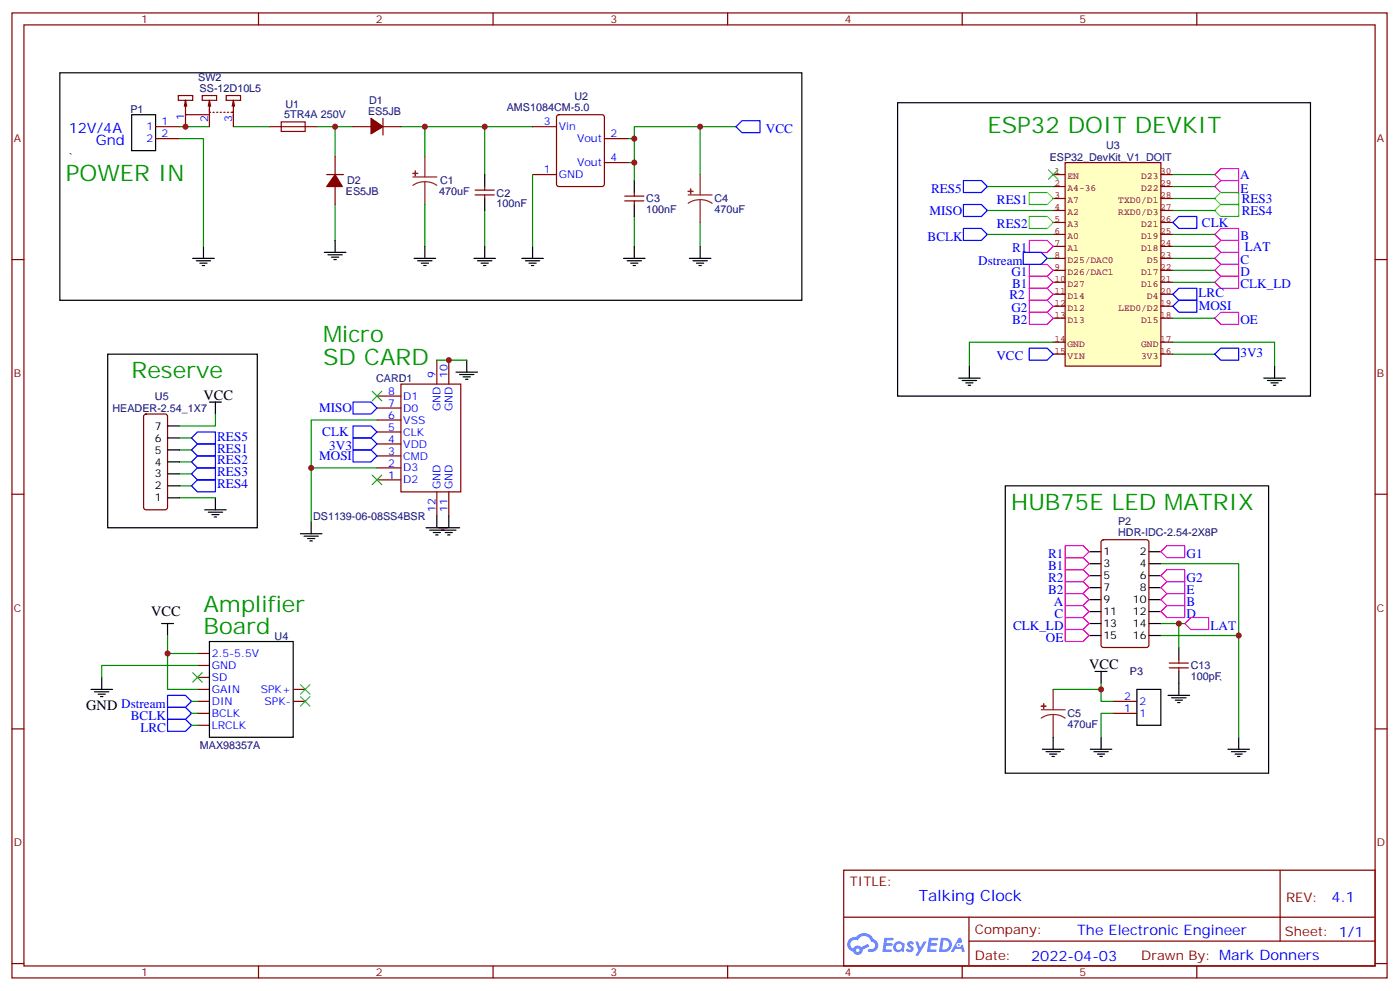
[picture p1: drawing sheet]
<svg xmlns="http://www.w3.org/2000/svg" width="413mm" height="292mm" viewBox="0 0 413 292" stroke-linecap="round" stroke-linejoin="round" font-family="sans-serif">
<path d="M82.9 35.9h7.1v2.8h-7.1z" fill="none" stroke="#a10000" stroke-width=".35"/>
<path d="M45.9 37.3h7M79.4 37.3h14.1M45.9 40.9h7" fill="none" stroke="#870000" stroke-width=".35"/>
<path d="M17.6 21.4h218.8v67.1h-218.8zM38.8 33.8h7.1v10.6h-7.1zM56.8 76.1h6.3M57.9 76.8h4.2M58.9 77.5h2.1M59.6 78.2h.7M60 72.6v3.5" fill="none" stroke="#000" stroke-width=".35"/>
<path d="M52.9 40.9h7.1v31.7" fill="none" stroke="#008700" stroke-width=".35"/>
<path d="M314 47.9h28.2v60h-28.2z" fill="#ffffc2" stroke="#850000" stroke-width=".35"/>
<g fill="none" stroke="#850000" stroke-width=".35">
<path d="M310.4 51.4h3.6M310.4 55h3.6M310.4 58.5h3.6M342.2 51.4h3.5M342.2 55h3.5M342.2 58.5h3.5M310.4 79.7h3.6M310.4 76.1h3.6M310.4 72.6h3.6M310.4 69.1h3.6M310.4 65.5h3.6M310.4 62h3.6"/>
<path d="M342.2 79.7h3.5M342.2 76.1h3.5M342.2 72.6h3.5M342.2 69.1h3.5M342.2 65.5h3.5M342.2 62h3.5M310.4 83.2h3.6M310.4 86.7h3.6M310.4 90.2h3.6M310.4 93.8h3.6M342.2 83.2h3.5M342.2 86.7h3.5"/>
<path d="M342.2 90.2h3.5M342.2 93.8h3.5M310.4 100.8h3.6M310.4 104.4h3.6M342.2 100.8h3.5M342.2 104.4h3.5"/>
</g>
<g fill="none" stroke="#008700" stroke-width=".35">
<path d="M52.9 37.3h8.8M68.8 37.3h10.6M93.5 37.3h10.6M98.8 37.3v8.8M118.2 37.3h38.8M125.2 37.3v8.8M142.9 37.3v14.1M206.4 37.3v14.1M217 37.3h-30v10.6h-1.8M157 51.4v21.2M185.2 40.9h1.8M187 47.9v5.3"/>
<path d="M291 55h19.4M345.7 51.4h12.4M345.7 55h12.4M345.7 58.5h12.4M98.8 60.3v10.5M125.2 60.3v12.3M142.9 62v10.6M187 63.8v8.8M206.4 65.5v7.1M291 69.1h19.4M291 62h19.4M308.7 76.1h1.7"/>
<path d="M345.7 69.1h12.4M345.7 76.1h12.4M345.7 79.7h12.4M345.7 72.6h12.4M345.7 62h12.4M345.7 83.2h12.4M345.7 93.8h12.4M128.8 106.1h8.8M310.4 100.8h-24.6v7.1M345.7 100.8h30v7.1M345.7 104.4h12.4M52.9 139.6h3.5"/>
<path d="M52.9 136.1h3.5M52.9 132.6h3.5M52.9 129h3.5M63.5 122v3.5h-10.6M91.7 137.9h19.4M111.1 123.8h-19.4v29.9M52.9 146.7h10.6M52.9 143.2h3.5M342.2 166.1h22.9v51.1M49.4 187.3v5.2M58.2 196.1h-28.2v3.5M58.2 192.5h-8.8v10.6h8.8"/>
<path d="M342.2 187.3h22.9M342.2 183.7h7M347.5 183.7v7.1M56.4 213.7h1.8M56.4 210.2h1.8M56.4 206.7h1.8M310.4 203.1h14.2M324.6 201.4v5.3h3.5M328.1 210.2h-3.5v7"/>
</g>
<g fill="none" stroke="#000" stroke-width=".35">
<path d="M264.6 30.3h121.7v86.4h-121.7zM142.9 51.4v3.6M142.9 58.5v3.5M187 53.2v3.5M95.6 74.4h6.4M96.7 75.1h4.2M97.7 75.8h2.1M98.4 76.5h.7M98.8 70.8v3.6M122.1 76.1h6.3M123.1 76.8h4.3M124.2 77.5h2.1"/>
<path d="M124.9 78.2h.7M125.2 72.6v3.5M139.7 76.1h6.3M140.8 76.8h4.2M141.8 77.5h2.1M142.5 78.2h.7M142.9 72.6v3.5M153.8 76.1h6.4M154.9 76.8h4.2M155.9 77.5h2.1M156.6 78.2h.7M157 72.6v3.5"/>
<path d="M183.8 76.1h6.3M184.9 76.8h4.2M185.9 77.5h2.1M186.6 78.2h.7M187 60.3v3.5M187 72.6v3.5M203.2 76.1h6.3M204.3 76.8h4.2M205.3 77.5h2.1M206 78.2h.7M206.4 72.6v3.5M31.7 104.4h44.1v51.1h-44.1z"/>
<path d="M61.7 118.5h3.6M63.5 118.5v3.5M134.4 109.6h6.4M135.5 110.3h4.2M136.5 111.1h2.1M137.2 111.8h.7M137.6 106.1v3.5M282.6 111.4h6.3M283.6 112.1h4.3M284.7 112.8h2.1M285.4 113.5h.7M285.8 107.9v3.5"/>
<path d="M372.5 111.4h6.4M373.6 112.1h4.2M374.6 112.8h2.2M375.4 113.5h.7M375.7 107.9v3.5M49.4 139.6h3.5M49.4 136.1h3.5M49.4 132.6h3.5M49.4 129h3.5M49.4 125.5h3.5M49.4 146.7h3.5M49.4 143.2h3.5"/>
<path d="M60.3 150.2h6.4M61.4 150.9h4.2M62.4 151.6h2.2M63.1 152.3h.8M63.5 146.7v3.5M88.5 157.3h6.4M89.6 158h4.2M90.7 158.7h2.1M91.4 159.4h.7M91.7 153.7v3.6M125.6 155.5h9.9M126.6 156.2h7.8"/>
<path d="M127.7 156.9h2.1M128.4 157.6h.7M128.8 152v3.5M131.2 156.9h2.1M131.9 157.6h.7M132.3 152v3.5M296.3 143.2h77.6v84.6h-77.6zM321 162.6h3.6M321 166.1h3.6M321 169.6h3.6M321 173.1h3.6M321 176.7h3.6"/>
<path d="M338.7 162.6h3.5M338.7 166.1h3.5M338.7 169.6h3.5M338.7 173.1h3.5M338.7 176.7h3.5M30 199.6v3.5M47.6 183.7h3.6M49.4 183.7v3.6M61.7 189h24.7v28.2h-24.7zM321 180.2h3.6M321 183.7h3.6M321 187.3h3.6"/>
<path d="M322.8 197.8h3.5M324.6 197.8v3.6M338.7 180.2h3.5M338.7 183.7h3.5M338.7 187.3h3.5M347.5 190.8v3.5M347.5 197.8v7.1M26.8 203.1h6.4M27.9 203.8h4.2M28.9 204.5h2.1M29.6 205.2h.7M310.4 217.2v3.6"/>
<path d="M324.6 217.2v3.6M335.1 203.1h7.1v10.6h-7.1zM344.3 204.9h6.4M345.4 205.6h4.2M346.4 206.3h2.1M347.1 207h.7M365.1 217.2v3.6M307.3 220.8h6.3M308.3 221.5h4.3M309.4 222.2h2.1M310.1 222.9h.7M321.4 220.8h6.3"/>
<path d="M322.4 221.5h4.3M323.5 222.2h2.1M324.2 222.9h.7M361.9 220.8h6.4M363 221.5h4.2M364.1 222.2h2.1M364.8 222.9h.7"/>
</g>
<g fill="none" stroke="#00f" stroke-width=".35">
<path d="M217 37.3l1.7-1.7h5.3v3.5h-5.3zM284 53.2h5.3l1.7 1.8-1.7 1.7h-5.3zM284 60.3h5.3l1.7 1.7-1.7 1.8h-5.3zM284 67.3h5.3l1.7 1.8-1.7 1.7h-5.3zM301.6 74.4h5.3l1.8 1.7-1.8 1.8h-5.3zM345.7 65.5l1.8-1.7h5.3v3.5h-5.3zM345.7 90.2l1.8-1.7h5.3v3.5h-5.3zM345.7 86.7l1.8-1.8h5.3v3.6h-5.3zM104.1 118.5h5.3l1.7 1.7-1.7 1.8h-5.3zM303.4 102.6h5.3l1.7 1.8-1.7 1.7h-5.3zM358.1 104.4l1.7-1.8h5.3v3.5h-5.3zM56.4 139.6l1.8-1.7h5.3v3.5h-5.3z"/>
<path d="M56.4 136.1l1.8-1.8h5.3v3.6h-5.3zM56.4 132.6l1.8-1.8h5.3v3.5h-5.3zM56.4 129l1.8-1.7h5.3v3.5h-5.3zM104.1 129h5.3l1.7 1.8-1.7 1.8h-5.3zM104.1 132.6h5.3l1.7 1.7-1.7 1.8h-5.3zM104.1 125.5h5.3l1.7 1.8-1.7 1.7h-5.3zM56.4 143.2l1.8-1.8h5.3v3.5h-5.3zM49.4 204.9h5.3l1.7 1.8-1.7 1.7h-5.3zM49.4 211.9h5.3l1.7 1.8-1.7 1.8h-5.3zM49.4 208.4h5.3l1.7 1.8-1.7 1.7h-5.3z"/>
</g>
<g fill="none" stroke="#8c2424" stroke-width=".35">
<path d="M121.7 52.1h7.1M125.2 53.6l1.9 .2 1.7 .8M125.2 53.6l-1.8 .2-1.7 .8M125.2 46.1v6M125.2 53.6v6.7M202.8 57.4h7.1M206.4 58.8l1.8 .3 1.7 .8M206.4 58.8l-1.9 .3-1.7 .8M206.4 51.4v6M206.4 58.8v6.7M306.9 209.1h7.1M310.4 210.5l1.9 .3 1.7 .8"/>
<path d="M310.4 210.5l-1.8 .3-1.7 .8M310.4 203.1v6M310.4 210.5v6.7"/>
</g>
<g fill="#8c2424" stroke="#8c2424" stroke-width=".35">
<path d="M121.7 51.1h1.4z"/>
<path d="M122.4 50.4v1.4z"/>
<path d="M202.8 56.4h1.5z"/>
<path d="M203.6 55.7v1.4z"/>
<path d="M306.9 208.1h1.4z"/>
<path d="M307.6 207.4l.1 1.4z"/>
</g>
<g fill="none" stroke="#870000" stroke-width=".35">
<path d="M3.5 3.8h405.4v284.3h-405.4zM7.1 7.3h398.2v277.3h-398.2zM76.2 3.8v3.5M145.3 3.8v3.5M214.5 3.8v3.5M283.6 3.8v3.5M352.8 3.8v3.5M52.6 28.2h4.2v1.4h-4.2zM54.7 29.6v4.2h7M54.7 29.6l-.4 1.7M54.7 29.6l.3 1.7M54.7 33.8v3.5"/>
<path d="M59.6 28.2h4.3v1.4h-4.3zM61.4 31.3l.3-1.7 .4 1.7M61.7 30.3v2.8h.4M61.7 32v5.3M62.8 33.1h.3M63.9 33.1h.3M64.9 33.1h.4M66 33.1h.3M66.7 28.2h4.2v1.4h-4.2zM67 33.1h.4M68.4 31.3l.4-1.7 .3 1.7M68.8 30.3v2.8h-.7"/>
<path d="M68.8 32.9v4.4M104.1 37.3h5.3M112.9 37.3h5.3M112.9 34.9v4.9M157 37.3h7M164.3 34l.4-.2h12.7l.7 .4 .1 20.1-.5 .6-13 .1-.6-.5-.1-20zM96.3 51.4h4.9M98.8 46.1v5.3M98.8 55v5.3M140.1 56h5.6M140.1 57.4h5.6M142.9 55v1"/>
<path d="M142.9 57.4v1.1M157 51.4h7M178.2 40.9h7M178.2 47.9h7M184.1 57.8h5.7M184.1 59.2h5.7M187 56.7v1.1M187 59.2v1.1M3.5 76.5h3.6M405.3 76.5h3.6M111.1 116.7h7.1M118.2 113.2h17.6v31.7h-17.6z"/>
<path d="M128.8 106.1v7.1M132.3 106.1v7.1M42.6 122.2l.4-.2h5.7l.6 .4 .1 27.1-.2 .5-.5 .2h-5.7l-.5-.2-.2-.5v-26.8zM111.1 137.9h7.1M111.1 134.3h7.1M111.1 130.8h7.1M111.1 127.3h7.1M111.1 123.8h7.1M111.1 120.2h7.1M3.5 145.6h3.6M111.1 141.4h7.1M128.8 144.9v7.1"/>
<path d="M132.3 144.9v7.1M324.8 159.2l.5-.2h12.7l.6 .5 .1 30.6-.5 .6-12.9 .1-.7-.5v-30.6zM405.3 145.6h3.6M58.2 199.6h3.5M58.2 196.1h3.5M58.2 192.5h3.5M344.7 195.4h5.6M344.7 196.8h5.6M347.5 194.3v1.1M347.5 196.8v1M3.5 214.8h3.6M58.2 210.2h3.5"/>
<path d="M58.2 206.7h3.5M58.2 213.7h3.5M58.2 203.1h3.5M86.4 206.7h3.6M86.4 203.1h3.6M328.1 210.2h7M328.1 206.7h7M405.3 214.8h3.6M248.7 256.4h156.6v28.2h-156.6zM377.3 256.4v20.9M248.7 270.2h156.5M285.6 277.3h119.6"/>
<path d="M285.6 270.2v14.2M3.5 283.9h3.6M76.2 284.6v3.5M145.3 284.6v3.5M214.5 284.6v3.5M283.6 284.6v3.5M352.8 284.6v3.5M405.3 283.9h3.6"/>
</g>
<g fill="none" stroke="#f0f" stroke-width=".35">
<path d="M358.1 51.4l1.7-1.7h5.3v3.5h-5.3zM359.8 53.2h5.3v3.5h-5.3l-1.7-1.7zM303.4 77.9h5.3l1.7 1.8-1.7 1.7h-5.3zM303.4 70.8h5.3l1.7 1.8-1.7 1.8h-5.3zM358.1 76.1l1.7-1.7h5.3v3.5h-5.3zM358.1 72.6l1.7-1.8h5.3v3.6h-5.3zM359.8 67.3h5.3v3.5h-5.3l-1.7-1.7zM359.8 77.9h5.3v3.5h-5.3l-1.7-1.7zM303.4 92h5.3l1.7 1.8-1.7 1.7h-5.3zM303.4 84.9h5.3l1.7 1.8-1.7 1.8h-5.3zM303.4 81.4h5.3l1.7 1.8-1.7 1.7h-5.3zM303.4 88.5h5.3l1.7 1.7-1.7 1.8h-5.3z"/>
<path d="M358.1 83.2l1.7-1.8h5.3v3.5h-5.3zM359.8 92h5.3v3.5h-5.3l-1.7-1.7zM314 160.8h5.3l1.7 1.8-1.7 1.7h-5.3zM314 164.3h5.3l1.7 1.8-1.7 1.8h-5.3zM314 167.9h5.3l1.7 1.7-1.7 1.8h-5.3zM314 171.4h5.3l1.7 1.7-1.7 1.8h-5.3zM314 174.9h5.3l1.7 1.8-1.7 1.7h-5.3zM314 178.4h5.3l1.7 1.8-1.7 1.8h-5.3zM344 160.8h5.2v3.5h-5.2l-1.8-1.7zM344 167.9h5.2v3.5h-5.2l-1.8-1.8zM344 174.9h5.2v3.5h-5.2l-1.8-1.7zM344 171.4h5.2v3.5h-5.2l-1.8-1.8z"/>
<path d="M314 182h5.3l1.7 1.7-1.7 1.8h-5.3zM314 185.5h5.3l1.7 1.8-1.7 1.7h-5.3zM342.2 180.2l1.8-1.8h5.2v3.6h-5.2zM349.2 183.7l1.8-1.7h5.3v3.5h-5.3z"/>
</g>
<path d="M303.4 56.7h5.3l1.7 1.8-1.7 1.8h-5.3zM358.1 58.5l1.7-1.8h5.3v3.6h-5.3zM303.4 63.8h5.3l1.7 1.7-1.7 1.8h-5.3zM358.1 62l1.7-1.7h5.3v3.5h-5.3z" fill="none" stroke="#6f0" stroke-width=".35"/>
<g fill="#870000" stroke="#870000" stroke-width=".35">
<path d="M109.4 34.9l3.5 2.4-3.5 2.1z"/>
<path d="M98.8 51.4l2.1 3.6h-4.6z"/>
</g>
<path d="M309 50l2.9 2.8M311.9 50l-2.9 2.8M109.7 115.3l2.8 2.8M112.5 115.3l-2.8 2.8M109.7 140l2.8 2.8M112.5 140l-2.8 2.8M56.8 198.2l2.8 2.8M59.6 198.2l-2.8 2.8M88.5 201.7l2.9 2.8M88.5 205.2l2.9 2.9M91.4 201.7l-2.9 2.8M91.4 205.2l-2.9 2.9" fill="none" stroke="#3c3" stroke-width=".35"/>
<g fill="#5487ff">
<path d="M267.7 277.6a1.22 1.22 0 0 1 1.7 .2l-.4 .6a.47 .47 0 0 0-.3-.4 .47 .47 0 0 0-.5 .2l.1 .2a1.14 1.14 0 0 1 .8 1.8 1.14 1.14 0 0 1-1.9 0l-.2-.2 .5-.6 .7 .5a.29 .29 0 0 0 .3-.3 .29 .29 0 0 0-.2-.3 1.04 1.04 0 0 1-.6-1.7z"/>
<path d="M260.7 276.3h2.4l.3 .2-.2 .5-1.8 .1-.1 .8h1.5l.3 .4-.3 .4h-1.6l-.2 1.1h1.7l.2 .3-.2 .3-2.6 .1z"/>
<path d="M273.8 276.3h2.4l.3 .2-.1 .5-1.8 .1-.2 .8h1.6l.3 .4-.4 .4h-1.6l-.1 1.1h1.7l.2 .3-.2 .3-2.6 .1z"/>
<path d="M282.6 276.3h.7l.3 1.3-.6 .3a.69 .69 0 0 0-1 .3 .69 .69 0 0 0 .4 .9 .69 .69 0 0 0 .9-.6l.5-.2 .6 2.2h-.8l-.2-.9h-1.8l-.5 .9h-.8z"/>
<path d="M269.8 277.4h.8l.6 1.8 1.1-1.8h.9l-2.6 4.2h-.8l.9-1.5z"/>
<path d="M277.4 276.3l-.6 4.2h1.3a2.11 2.11 0 0 0 2.5-2.1 2.11 2.11 0 0 0-2.5-2.1zM278.1 277.1a1.39 1.39 0 0 1 1.7 1.4 1.39 1.39 0 0 1-1.8 1.3h-.3z"/>
<path d="M263.7 277.9a1.54 1.54 0 0 0-.1 2.2 1.54 1.54 0 0 0 2.2 .1l.6 .3 .3-2.3-.2-.3h-.4a1.49 1.49 0 0 0-2.4 0zM264 278.9a.94 .94 0 0 1 1.8 0 .94 .94 0 0 1-1.8 0z"/>
<path d="M250.4 276.7a2.18 2.18 0 0 0 1.1 3.7 1.44 1.44 0 0 0 1.6 .9 1.44 1.44 0 0 0 1.2-1.4l2-1.1-.5-.7-1.9 1a1.47 1.47 0 0 0-2.4 .4 1.39 1.39 0 0 1-.7-1.9 1.39 1.39 0 0 1 2-.5 2.12 2.12 0 0 1 2.2-1.3 2.12 2.12 0 0 1 1.9 1.7 1.14 1.14 0 0 1 1.1 1.4 1.14 1.14 0 0 1-1.7 .7 .43 .43 0 0 0-.5 .4 .43 .43 0 0 0 .4 .5 1.98 1.98 0 0 0 2.5-1.2 1.98 1.98 0 0 0-1.2-2.6 3.1 3.1 0 0 0-5.3-.6l-.9 .1zM252.3 280a.55 .55 0 0 1 1.1 0 .55 .55 0 0 1-1.1 0z"/>
<circle cx="282.6" cy="278.4" r=".26"/>
</g>
<g fill="#c00">
<circle cx="98.8" cy="37.3" r=".88"/>
<circle cx="142.9" cy="37.3" r=".88"/>
<circle cx="125.2" cy="37.3" r=".88"/>
<circle cx="365.1" cy="187.3" r=".88"/>
<circle cx="187" cy="40.9" r=".88"/>
<circle cx="187" cy="47.9" r=".88"/>
<circle cx="206.4" cy="37.3" r=".88"/>
<circle cx="324.6" cy="203.1" r=".88"/>
<circle cx="347.5" cy="183.7" r=".88"/>
<circle cx="132.3" cy="106.1" r=".88"/>
<circle cx="49.4" cy="192.5" r=".88"/>
<circle cx="54.7" cy="37.3" r=".88"/>
<circle cx="91.7" cy="137.9" r=".88"/>
</g>
<g font-size="6.7" fill="#090">
<text x="291" y="39.1">ESP32 DOIT DEVKIT</text>
<text x="19.4" y="53.2">POWER IN</text>
<text x="95.2" y="100.8">Micro</text>
<text x="95.2" y="107.5">SD CARD</text>
<text x="38.8" y="111.4">Reserve</text>
<text x="298.1" y="150.2">HUB75E LED MATRIX</text>
<text x="60" y="180.2">Amplifier</text>
<text x="60" y="186.9">Board</text>
</g>
<text font-size="4.6" fill="#00f" x="270.8" y="265.4">Talking Clock</text>
<g font-size="4.2" fill="#00f">
<text x="20.3" y="39.1">12V/4A</text>
<text x="28.2" y="42.6">Gnd</text>
<text x="392.5" y="265.7">4.1</text>
<text x="317.5" y="275.4">The Electronic Engineer</text>
<text x="304" y="283">2022-04-03</text>
</g>
<g font-size="4.2">
<text x="60" y="117.8">VCC</text>
<text x="44.5" y="181.6">VCC</text>
<text x="321" y="197.1">VCC</text>
<text x="25.4" y="209.2">GND Dstream</text>
</g>
<g font-size="3.9" fill="#00f">
<text x="225.8" y="39.1">VCC</text>
<text x="365.5" y="52.7">A</text>
<text x="274.5" y="56.7">RES5</text>
<text x="365.7" y="56.7">E</text>
<text x="366" y="59.7">RES3</text>
<text x="274" y="63.3">MISO</text>
<text x="293.9" y="60.3">RES1</text>
<text x="366" y="63.3">RES4</text>
<text x="273.4" y="70.9">BCLK</text>
<text x="293.9" y="67.3">RES2</text>
<text x="354.3" y="66.8">CLK</text>
<text x="365.7" y="70.8">B</text>
<text x="288.3" y="78">Dstream</text>
<text x="298.4" y="74.4">R1</text>
<text x="365.7" y="77.9">C</text>
<text x="367" y="73.9">LAT</text>
<text x="298.1" y="81.4">G1</text>
<text x="365.7" y="81.4">D</text>
<text x="297.6" y="88">R2</text>
<text x="298.4" y="84.9">B1</text>
<text x="353.3" y="87.5">LRC</text>
<text x="365.7" y="84.9">CLK_LD</text>
<text x="298.1" y="92">G2</text>
<text x="298.4" y="95.5">B2</text>
<text x="353.4" y="91.5">MOSI</text>
<text x="365.7" y="95.5">OE</text>
<text x="293.7" y="106.1">VCC</text>
<text x="365.7" y="105.1">3V3</text>
<text x="94.1" y="121.5">MISO</text>
<text x="64" y="129.8">RES5</text>
<text x="95" y="128.5">CLK</text>
<text x="64" y="136.9">RES2</text>
<text x="64" y="133.3">RES1</text>
<text x="94.1" y="135.6">MOSI</text>
<text x="97.1" y="132.7">3V3</text>
<text x="64" y="143.9">RES4</text>
<text x="64" y="140.4">RES3</text>
<text x="308.9" y="164.3">R1</text>
<text x="308.9" y="167.9">B1</text>
<text x="349.8" y="164.3">G1</text>
<text x="308.9" y="171.4">R2</text>
<text x="349.8" y="171.4">G2</text>
<text x="308.9" y="174.9">B2</text>
<text x="310.6" y="178.4">A</text>
<text x="349.8" y="178.4">B</text>
<text x="349.8" y="174.9">E</text>
<text x="298.6" y="185.5">CLK_LD</text>
<text x="310.9" y="182">C</text>
<text x="349.8" y="182">D</text>
<text x="356.8" y="185.5">LAT</text>
<text x="308.3" y="189">OE</text>
<text x="38.6" y="212.2">BCLK</text>
<text x="41.4" y="215.8">LRC</text>
</g>
<g font-size="3.9" fill="#800">
<text x="250.5" y="261">TITLE:</text>
<text x="379.1" y="265.7">REV:</text>
<text x="287.4" y="275.2">Company:</text>
<text x="378.7" y="275.8">Sheet: 1/1</text>
<text x="287.4" y="282.9">Date:</text>
<text x="336.4" y="282.9">Drawn By: Mark Donners</text>
</g>
<g font-size="3.2" fill="#800">
<text x="41.6" y="6.8">1</text>
<text x="110.8" y="6.8">2</text>
<text x="179.9" y="6.8">3</text>
<text x="249.1" y="6.8">4</text>
<text x="318.2" y="6.8">5</text>
<text x="4.1" y="41.9">A</text>
<text x="405.9" y="41.9">A</text>
<text x="4.1" y="111.1">B</text>
<text x="405.9" y="111.1">B</text>
<text x="4.1" y="180.2">C</text>
<text x="405.9" y="180.2">C</text>
<text x="4.1" y="249.3">D</text>
<text x="405.9" y="249.3">D</text>
<text x="41.6" y="287.6">1</text>
<text x="110.8" y="287.6">2</text>
<text x="179.9" y="287.6">3</text>
<text x="249.1" y="287.6">4</text>
<text x="318.2" y="287.6">5</text>
</g>
<g font-size="3.2" fill="#000080">
<text x="58.4" y="24">SW2</text>
<text x="58.8" y="27.1">SS-12D10L5</text>
<text x="169.3" y="29.6">U2</text>
<text x="38.4" y="33.2">P1</text>
<text x="83.8" y="34.9">5TR4A 250V</text>
<text x="84.1" y="31.7">U1</text>
<text x="108.5" y="33.8">ES5JB</text>
<text x="108.8" y="30.6">D1</text>
<text x="149.4" y="32.7">AMS1084CM-5.0</text>
<text x="20.5" y="47.4">`</text>
<text x="309.4" y="47.3">ESP32_DevKit_V1_DOIT</text>
<text x="326" y="43.8">U3</text>
<text x="102" y="57.4">ES5JB</text>
<text x="102.3" y="54.3">D2</text>
<text x="129.5" y="57.6">470uF</text>
<text x="129.7" y="54.3">C1</text>
<text x="146.4" y="57.9">C2</text>
<text x="190.5" y="59.7">C3</text>
<text x="210.6" y="59.7">C4</text>
<text x="146.4" y="61.1">100nF</text>
<text x="190.5" y="62.9">100nF</text>
<text x="210.6" y="62.8">470uF</text>
<text x="110.9" y="112.5">CARD1</text>
<text x="45.7" y="117.8">U5</text>
<text x="33.2" y="121.4">HEADER-2.54_1X7</text>
<text x="92.3" y="153.2">DS1139-06-08SS4BSR</text>
<text x="329.6" y="154.8">P2</text>
<text x="329.6" y="158">HDR-IDC-2.54-2X8P</text>
<text x="81" y="188.4">U4</text>
<text x="351" y="197.2">C13</text>
<text x="333" y="198.8">P3</text>
<text x="351" y="200.4">100pF</text>
<text x="359.4" y="202.5">`</text>
<text x="314.7" y="214.5">470uF</text>
<text x="314.7" y="211.4">C5</text>
<text x="58.9" y="220.8">MAX98357A</text>
</g>
<g font-size="3.2" fill="#00f">
<text x="54.3" y="35.5" transform="rotate(-90 54.3 35.5)">1</text>
<text x="61.4" y="35.8" transform="rotate(-90 61.4 35.8)">2</text>
<text x="68.4" y="35.8" transform="rotate(-90 68.4 35.8)">3</text>
<text x="43.1" y="38.4">1</text>
<text x="43.1" y="41.9">2</text>
<text x="47.6" y="37">1</text>
<text x="47.6" y="40.5">2</text>
<text x="160.3" y="37">3</text>
<text x="164.7" y="38.4">Vin</text>
<text x="170.1" y="41.9">Vout</text>
<text x="179.9" y="40.5">2</text>
<text x="179.9" y="47.6">4</text>
<text x="160.3" y="51.1">1</text>
<text x="164.7" y="52.5">GND</text>
<text x="170.1" y="49">Vout</text>
<text x="128.4" y="111.4" transform="rotate(-90 128.4 111.4)">9</text>
<text x="131.9" y="111.4" transform="rotate(-90 131.9 111.4)">10</text>
<text x="114.4" y="119.9">7</text>
<text x="114.4" y="116.3">8</text>
<text x="118.9" y="117.8">D1</text>
<text x="114.4" y="123.4">6</text>
<text x="118.9" y="124.8">VSS</text>
<text x="118.9" y="121.3">D0</text>
<text x="129.8" y="121.2" transform="rotate(-90 129.8 121.2)">GND</text>
<text x="133.3" y="121.2" transform="rotate(-90 133.3 121.2)">GND</text>
<text x="114.4" y="130.5">4</text>
<text x="114.4" y="126.9">5</text>
<text x="118.9" y="131.9">VDD</text>
<text x="118.9" y="128.3">CLK</text>
<text x="114.4" y="137.5">2</text>
<text x="114.4" y="134">3</text>
<text x="118.9" y="135.4">CMD</text>
<text x="114.4" y="141">1</text>
<text x="118.9" y="142.5">D2</text>
<text x="118.9" y="138.9">D3</text>
<text x="129.8" y="144.2" transform="rotate(-90 129.8 144.2)">GND</text>
<text x="133.3" y="144.2" transform="rotate(-90 133.3 144.2)">GND</text>
<text x="128.4" y="150.7" transform="rotate(-90 128.4 150.7)">12</text>
<text x="131.9" y="150.7" transform="rotate(-90 131.9 150.7)">11</text>
<text x="62.4" y="197.1">GND</text>
<text x="62.4" y="193.6">2.5-5.5V</text>
<text x="62.4" y="200.7">SD</text>
<text x="62.4" y="207.7">DIN</text>
<text x="62.4" y="204.2">GAIN</text>
<text x="76.8" y="204.2">SPK+</text>
<text x="78" y="207.7">SPK-</text>
<text x="331.4" y="209.8">1</text>
<text x="331.4" y="206.3">2</text>
<text x="335.8" y="207.7">2</text>
<text x="62.4" y="214.8">LRCLK</text>
<text x="62.4" y="211.2">BCLK</text>
<text x="335.8" y="211.2">1</text>
</g>
<g font-size="3.2">
<text x="45.6" y="130.1">6</text>
<text x="45.6" y="126.6">7</text>
<text x="45.6" y="137.2">4</text>
<text x="45.6" y="133.6">5</text>
<text x="45.6" y="140.7">3</text>
<text x="45.6" y="147.7">1</text>
<text x="45.6" y="144.2">2</text>
<text x="325.3" y="163.6">1</text>
<text x="325.3" y="167.1">3</text>
<text x="335.9" y="163.6">2</text>
<text x="335.9" y="167.1">4</text>
<text x="325.3" y="170.7">5</text>
<text x="335.9" y="170.7">6</text>
<text x="325.3" y="174.2">7</text>
<text x="325.3" y="177.7">9</text>
<text x="333.9" y="177.7">10</text>
<text x="335.9" y="174.2">8</text>
<text x="325.3" y="181.3">11</text>
<text x="325.3" y="184.8">13</text>
<text x="333.9" y="181.3">12</text>
<text x="333.9" y="184.8">14</text>
<text x="325.3" y="188.3">15</text>
<text x="333.9" y="188.3">16</text>
</g>
<g font-size="2.8" fill="#840000">
<text x="310.8" y="51.4">1</text>
<text x="314.7" y="52.8">EN</text>
<text x="336.4" y="52.8">D23</text>
<text x="342" y="51.4">30</text>
<text x="310.8" y="54.9">2</text>
<text x="310.8" y="58.5">3</text>
<text x="314.7" y="56.3">A4-36</text>
<text x="314.7" y="59.8">A7</text>
<text x="329.6" y="59.8">TXD0/D1</text>
<text x="336.4" y="56.3">D22</text>
<text x="342" y="58.5">28</text>
<text x="342" y="54.9">29</text>
<text x="310.8" y="62">4</text>
<text x="310.8" y="65.5">5</text>
<text x="314.7" y="63.3">A2</text>
<text x="329.6" y="63.3">RXD0/D3</text>
<text x="342" y="65.5">26</text>
<text x="342" y="62">27</text>
<text x="310.8" y="69">6</text>
<text x="314.7" y="66.9">A3</text>
<text x="314.7" y="70.4">A0</text>
<text x="336.4" y="70.4">D19</text>
<text x="336.4" y="66.9">D21</text>
<text x="342" y="69">25</text>
<text x="310.8" y="72.6">7</text>
<text x="310.8" y="76.1">8</text>
<text x="314.7" y="73.9">A1</text>
<text x="314.7" y="77.5">D25/DAC0</text>
<text x="336.4" y="73.9">D18</text>
<text x="338.1" y="77.5">D5</text>
<text x="342" y="76.1">23</text>
<text x="342" y="72.6">24</text>
<text x="310.8" y="83.1">10</text>
<text x="310.8" y="79.6">9</text>
<text x="314.7" y="81">D26/DAC1</text>
<text x="336.4" y="81">D17</text>
<text x="342" y="83.1">21</text>
<text x="342" y="79.6">22</text>
<text x="310.8" y="86.7">11</text>
<text x="314.7" y="84.5">D27</text>
<text x="314.7" y="88">D14</text>
<text x="336.4" y="84.5">D16</text>
<text x="338.1" y="88">D4</text>
<text x="342" y="86.7">20</text>
<text x="310.8" y="90.2">12</text>
<text x="310.8" y="93.7">13</text>
<text x="314.7" y="91.6">D12</text>
<text x="314.7" y="95.1">D13</text>
<text x="329.6" y="91.6">LED0/D2</text>
<text x="336.4" y="95.1">D15</text>
<text x="342" y="93.7">18</text>
<text x="342" y="90.2">19</text>
<text x="310.8" y="100.8">14</text>
<text x="342" y="100.8">17</text>
<text x="310.8" y="104.3">15</text>
<text x="314.7" y="102.1">GND</text>
<text x="314.7" y="105.7">VIN</text>
<text x="336.4" y="105.7">3V3</text>
<text x="336.4" y="102.1">GND</text>
<text x="342" y="104.3">16</text>
</g>
</svg>
